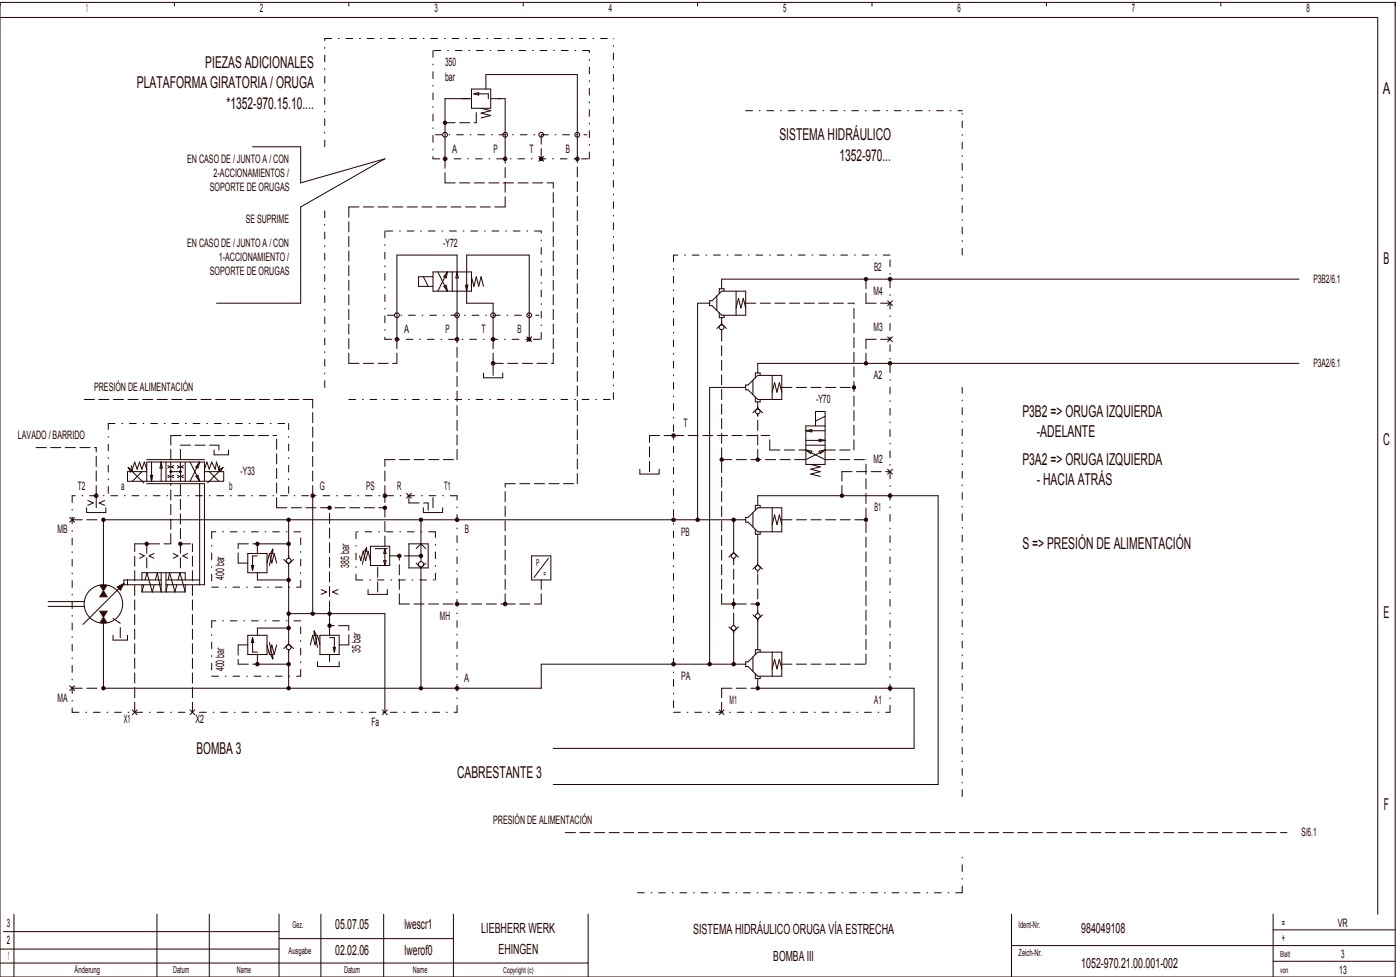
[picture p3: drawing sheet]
<svg xmlns="http://www.w3.org/2000/svg" width="582mm" height="406mm" viewBox="0 0 582 406" stroke-linecap="round" stroke-linejoin="round" font-family="sans-serif">
<g fill="none" stroke="#240000" stroke-width=".42">
<path d="M0 1h580v405h-580zM0 7.2h572.8v372.7M72.5 1v1.5M145 1v1.5M217.5 1v1.5M290 1v1.5M362.5 1v1.5M435 1v1.5M507.5 1v1.5M196 37h8v8h-8zM197 39h6v2M197 39l2-.5v1z"/>
<path d="M202 37v-6h38v35M196 41h-11v25M200 45l4 1-4 1 4 1-4 1M204 41h6v25M105 61h20v15l35-10-35 20v40h-35M224 65l2 2M226 65l-2 2M176 115l2 4M180 113h16v8h-16zM180 115h-6v4h6M182 113l4 8M184.5 119l1-.5 .5 2.5z"/>
<path d="M186 113l-4 8M186 113l-.5 2.5-1-.5zM188 113v8M190 113l.5 2.5h-1zM193.5 118.5h1l-.5 2.5zM196 115l1 4 1-4 1 4 1-4 1 4M540 116h-240v4M295 125h1l4-4h10v10h-10l-4-4h-1zM295 126h-5v90M298 136.5l2-1.9 2 1.9M298 123v6M299 130v2h2v-1"/>
<path d="M300 132v3M300 137v1M301 121v-1h-2v2M306 121v10M306 128l1-4 1 4 1-4 1 4M369 125l2 2M371 125l-2 2M165 141v-35h25v35M201 155v2h8v-2M205 141v-15h-11v-20h26v35M219 140l2 2M221 140l-2 2"/>
<path d="M310 160h1l4-4h10v10h-10l-4-4h-1zM313 158v6M316 156v-1h-2v2M321 156v10M369 140l2 2M371 140l-2 2M540 151h-225v4M310 161h-15v115M313 171.5l2-1.9 2 1.9M314 165v2h2v-1M315 167v3M315 172v1"/>
<path d="M321 163l1-4 1 4 1-4 1 4M335 179h8M335 179l2.5-.5v1zM339 177v-6h4v22h-8v-16h8M343 173l-4 2M53.3 194.3l6.5 6.4M53.3 194.3l1.8 1.1-.8 .7zM54.5 193.5l.5 1.5 1-3 1 3 1-3 1 3 1-3 1 3M59 196l-4 4M61 196h-8v4h40v-4h-8M61 200v-8h24v8M61 191h24"/>
<path d="M62.5 197.5h1l-.5 2.5zM63 192v8M67 192v8M67 192l.5 2.5h-1zM69 192v8M69.7 197.5l1 .5-1 .5M69.7 193.5l1 .5-1 .5M71 196h4M71 192v8M72.2 197.5l-.9 .5 .9 .5M72.2 193.5l-.9 .5 .9 .5M73.7 197.5l1 .5-1 .5"/>
<path d="M73.7 193.5l1 .5-1 .5M75 192v8M76.2 197.5l-.9 .5 .9 .5M76.2 193.5l-.9 .5 .9 .5M77 192v8M79 192l4 8M81.4 197.9l.9-.4 .7 2.5zM83 192l-4 8M83 192l-.7 2.5-.9-.4zM87 196l4 4M89 187v2h6v-2M90.9 195.3l1.8-1-1.1 1.7z"/>
<path d="M91.4 193.5l-.4 1.5-1-3-.5 3-1.5-3-1 3-1-3-1 3M92.7 194.3l-6.4 6.4M266 195v2h8v-2M335 185h8M335 183h8M335 187l8 4M335 187l2.5 .5-.5 1zM337 193l4 1-4 1 4 1-4 1 4 1M340.5 182.5l2.5 .5-2.5 .5zM340.5 187.5l2.5-.5-2 1.5zM343 187l-8 4M369 195l2 2"/>
<path d="M371 195l-2 2M29 215l2 2M31 215l-2 2M36 211v2h8v-2M36.5 208l2.3 1-2.3 1M43.5 208l-2.3 1 2.3 1M61 201h24v42h-16M83 201v42M120 216v16M130 206v48M169 205l2 2M171 205l-2 2"/>
<path d="M175 217v16.4M176 211v2h8v-2M305 216v13.6M310 216h-267v29.5M310 215h1l4-4h10v10h-10l-4-4h-1zM313 213v6M314 220v2h2v-1M315 210v-4h75v120h-160M316 211v-1h-2v2M321 211v10M321 218l1-4 1 4 1-4 1 4M58 230l2 1-2 1"/>
<path d="M64 230l-2 1 2 1M67 238v8l-1.6-8-.8 3M69 238v8l.6-3M72 230l2 1-2 1M78 230l-2 1 2 1M103 230h8v8h-8zM104.5 235h1l-.5 2zM107 231h-2v6M107 238v3h13M111 234l1-4 1 4 1-4 1 4M113.4 228.2v1.9l-.9-.1zM113.4 228.2l-1.4 6.8"/>
<path d="M118 232.5l2 1.9M120 234.4v33.2M120 226h-13v4M122 232.5l-2 1.9M149.5 231l.5 2 1-4 1 4 1-4 1 4M152.4 227.6l-.8 1.3 .8 .2v-1.6l-1.8 7M154 227h8v8h-8zM156 228h5M159.5 233h1l-.5 2zM160 228v7M160 228l.5 2h-1zM170 226h8v10h-8z"/>
<path d="M170 231h5M173 228l2-2 2 2M173 234l2 2M175 236v49M177 234l-2 2M221 231h8v10h-8zM228 232l-6 8M305 229.6l2 1.9M305 229.6l-2 1.9M305 232v1M315 234.6l2 1.9M315 234.6l-2 1.9"/>
<path d="M315 222v12.6M315 237v1M20 252h15M20 250h15M41.5 254h3l-1.5 2.5zM41.5 243.2l1.5 2.3M41.9 243.3h2.2l-1.1 1.7zM42 254.3h2l-1 1.6zM42.4 243.6h1.2l-.6 .8zM42.5 254.6h1l-.5 .7zM42.8 254.8h.4h-.3M42.9 243.9h.1"/>
<path d="M43 259v27h182v-10h85M43 257.1l1 1.6h-2zM43 257.6l.5 .8h-1zM43 257.9l.2 .3h-.4zM43 245.5l1.5 2.5h-3zM43 246.1l1 1.6h-2zM43 246.7l.5 .7h-1zM43 247l.2 .2h-.4zM43 256.5l1.5 2.3M43 256.5l-1.5 2.3M44.5 243.2l-1.5 2.3M48.7 243.9l2.8-1.4-1.4 2.8z"/>
<path d="M49.2 244l1.6-.8-.8 1.6zM49.7 244.1l.4-.2-.2 .5zM51.5 242.5l-17 17M53 241v2M59 241v-3h18v3M59 243v3M59 246h18M59.8 243l-.8 3M60.3 241l.8-3 2.2 8 .8-3M67 241h-15.5v2h15.5M69 241h14M69.9 241l.6-3 2.2 8 .8-3"/>
<path d="M74 241l.8-3 2.2 8M77 243v3M120 255h40v41M133.5 245l2.3 1-2.3 1M137 255v9M140.5 245l-2.3 1 2.3 1M153 245v2h8v-2M305 259v1M313 255.5l2 1.9 2-1.9M315 254v1M315 257v13M47 264v2h6v-2"/>
<path d="M103 264h8v8h-8zM105 265v6h2M105 265l.5 2h-1zM107 272v4h13M111 268l1 4 1-4 1 4 1-4M112 267l1.4 6.8M112.5 272l.9-.1v1.9zM120 267.6l-2 1.9M120 267.6l2 1.9M120 270v16M120 261h-13v3M129 268l1-4 1 4 1-4 1 4"/>
<path d="M130.6 262.2l.9 1.8-.9 .1zM130.6 262.2l1.4 6.8M132 275v2h9v-2M133 264h8v8h-8zM137 265h2v6M137 272v3M138.5 269h1l-.5 2zM303 260.5l2 1.9 2-1.9M305 262v14M310 275h1l4-4h10v10h-10l-4-4h-1zM313 273v6M314 280v2h2v-1"/>
<path d="M316 271v-1h-2v2M321 271v10M321 278l1-4 1 4 1-4 1 4M29 285l2 2M31 285l-2 2M55 295l2 2M57 295l-2 2M79 295l2 2M81 295l-2 2M159 295l2 2M161 295l-2 2M299 295l2 2"/>
<path d="M301 295l-2 2M315 282v4h65v25h-150M5.8 379.9v26.1M65.2 379.9v26.1M87 379.9v26.1M116 379.9v26.1M133.4 379.9v26.1M159.5 379.9v26.1M188.5 379.9v26.1M244.5 379.9v26.1M420.5 379.9v26.1M529.2 379.9v26.1"/>
<path d="M0 394.4h116M1.4 387.1h114.6M116 390h72.5M420.5 392.9h159.5M529.2 399.5h50.8M529.2 386.4h50.8M0 400.2h244.5"/>
<circle cx="185" cy="56" r="1"/>
<circle cx="185" cy="51" r=".7"/>
<circle cx="185" cy="51" r=".5"/>
<circle cx="185" cy="51" r=".2"/>
<circle cx="210" cy="56" r="1"/>
<circle cx="225" cy="56" r="1"/>
<circle cx="240" cy="56" r="1"/>
<circle cx="185" cy="66" r=".75"/>
<circle cx="185" cy="66" r=".38"/>
<circle cx="210" cy="66" r=".75"/>
<circle cx="210" cy="66" r=".38"/>
<circle cx="225" cy="66" r=".7"/>
<circle cx="225" cy="66" r=".5"/>
<circle cx="225" cy="66" r=".2"/>
<circle cx="240" cy="66" r=".75"/>
<circle cx="240" cy="66" r=".38"/>
<circle cx="360" cy="116" r=".5"/>
<circle cx="360" cy="116" r=".7"/>
<circle cx="360" cy="116" r=".2"/>
<circle cx="370" cy="116" r=".75"/>
<circle cx="370" cy="116" r=".38"/>
<circle cx="165" cy="131" r="1"/>
<circle cx="190" cy="131" r="1"/>
<circle cx="205" cy="131" r="1"/>
<circle cx="220" cy="131" r="1"/>
<circle cx="300" cy="136" r="1"/>
<circle cx="165" cy="141" r=".75"/>
<circle cx="165" cy="141" r=".38"/>
<circle cx="190" cy="141" r=".75"/>
<circle cx="190" cy="141" r=".38"/>
<circle cx="205" cy="141" r=".75"/>
<circle cx="205" cy="151" r=".75"/>
<circle cx="205" cy="141" r=".38"/>
<circle cx="205" cy="151" r=".38"/>
<circle cx="220" cy="141" r=".7"/>
<circle cx="220" cy="141" r=".5"/>
<circle cx="220" cy="141" r=".2"/>
<circle cx="360" cy="151" r=".5"/>
<circle cx="360" cy="151" r=".7"/>
<circle cx="360" cy="151" r=".2"/>
<circle cx="370" cy="151" r=".75"/>
<circle cx="370" cy="151" r=".38"/>
<circle cx="315" cy="171" r="1"/>
<circle cx="355" cy="161" r=".5"/>
<circle cx="355" cy="161" r=".7"/>
<circle cx="355" cy="161" r=".2"/>
<circle cx="71" cy="196" r=".35"/>
<circle cx="71" cy="196" r=".25"/>
<circle cx="71" cy="196" r=".1"/>
<circle cx="75" cy="196" r=".35"/>
<circle cx="75" cy="196" r=".25"/>
<circle cx="75" cy="196" r=".1"/>
<circle cx="280" cy="181" r=".75"/>
<circle cx="280" cy="181" r=".38"/>
<circle cx="300" cy="191" r=".5"/>
<circle cx="300" cy="191" r=".7"/>
<circle cx="300" cy="191" r=".2"/>
<circle cx="315" cy="191" r=".7"/>
<circle cx="315" cy="191" r=".5"/>
<circle cx="315" cy="191" r=".2"/>
<circle cx="40" cy="206" r=".75"/>
<circle cx="40" cy="206" r=".38"/>
<circle cx="43" cy="216" r=".7"/>
<circle cx="43" cy="216" r=".5"/>
<circle cx="43" cy="216" r=".2"/>
<circle cx="120" cy="216" r=".7"/>
<circle cx="120" cy="216" r=".5"/>
<circle cx="120" cy="216" r=".2"/>
<circle cx="130" cy="206" r=".75"/>
<circle cx="130" cy="206" r=".38"/>
<circle cx="137" cy="211" r=".7"/>
<circle cx="137" cy="211" r=".5"/>
<circle cx="137" cy="211" r=".2"/>
<circle cx="160" cy="211" r=".5"/>
<circle cx="160" cy="206" r=".75"/>
<circle cx="160" cy="206" r=".38"/>
<circle cx="160" cy="211" r=".7"/>
<circle cx="160" cy="211" r=".2"/>
<circle cx="175" cy="216" r=".7"/>
<circle cx="175" cy="216" r=".5"/>
<circle cx="175" cy="216" r=".2"/>
<circle cx="190" cy="216" r=".75"/>
<circle cx="190" cy="216" r=".38"/>
<circle cx="280" cy="216" r=".75"/>
<circle cx="280" cy="216" r=".38"/>
<circle cx="290" cy="216" r=".7"/>
<circle cx="290" cy="216" r=".5"/>
<circle cx="290" cy="216" r=".2"/>
<circle cx="305" cy="216" r=".7"/>
<circle cx="305" cy="216" r=".5"/>
<circle cx="305" cy="216" r=".2"/>
<circle cx="350" cy="206" r=".5"/>
<circle cx="350" cy="206" r=".7"/>
<circle cx="350" cy="206" r=".2"/>
<circle cx="360" cy="216" r=".5"/>
<circle cx="360" cy="216" r=".7"/>
<circle cx="360" cy="216" r=".2"/>
<circle cx="370" cy="206" r=".75"/>
<circle cx="370" cy="206" r=".38"/>
<circle cx="61" cy="226" r=".7"/>
<circle cx="61" cy="226" r=".5"/>
<circle cx="61" cy="226" r=".2"/>
<circle cx="75" cy="226" r=".5"/>
<circle cx="75" cy="226" r=".7"/>
<circle cx="75" cy="226" r=".2"/>
<circle cx="107" cy="226" r=".7"/>
<circle cx="107" cy="226" r=".5"/>
<circle cx="107" cy="226" r=".2"/>
<circle cx="120" cy="233" r="1"/>
<circle cx="120" cy="226" r=".7"/>
<circle cx="120" cy="226" r=".5"/>
<circle cx="120" cy="226" r=".2"/>
<circle cx="166" cy="231" r=".7"/>
<circle cx="166" cy="231" r=".5"/>
<circle cx="166" cy="231" r=".2"/>
<circle cx="175" cy="234.5" r="1.1"/>
<circle cx="175" cy="231" r=".7"/>
<circle cx="175" cy="231" r=".5"/>
<circle cx="175" cy="231" r=".3"/>
<circle cx="305" cy="231" r="1"/>
<circle cx="315" cy="236" r="1"/>
<circle cx="43" cy="251" r="8"/>
<circle cx="120" cy="241" r=".7"/>
<circle cx="120" cy="241" r=".5"/>
<circle cx="120" cy="255" r=".7"/>
<circle cx="120" cy="255" r=".5"/>
<circle cx="120" cy="241" r=".2"/>
<circle cx="120" cy="255" r=".2"/>
<circle cx="130" cy="255" r=".7"/>
<circle cx="130" cy="255" r=".5"/>
<circle cx="130" cy="255" r=".2"/>
<circle cx="137" cy="260" r=".5"/>
<circle cx="137" cy="260" r=".7"/>
<circle cx="137" cy="255" r=".7"/>
<circle cx="137" cy="255" r=".5"/>
<circle cx="137" cy="260" r=".2"/>
<circle cx="137" cy="255" r=".2"/>
<circle cx="190" cy="251" r=".75"/>
<circle cx="190" cy="251" r=".38"/>
<circle cx="210" cy="251" r=".75"/>
<circle cx="210" cy="251" r=".38"/>
<circle cx="305" cy="251" r=".7"/>
<circle cx="305" cy="251" r=".5"/>
<circle cx="305" cy="251" r=".2"/>
<circle cx="315" cy="256" r="1"/>
<circle cx="315" cy="251" r=".7"/>
<circle cx="315" cy="251" r=".5"/>
<circle cx="315" cy="251" r=".2"/>
<circle cx="107" cy="276" r=".5"/>
<circle cx="107" cy="276" r=".7"/>
<circle cx="107" cy="276" r=".2"/>
<circle cx="120" cy="269" r="1"/>
<circle cx="120" cy="261" r=".7"/>
<circle cx="120" cy="276" r=".7"/>
<circle cx="120" cy="276" r=".5"/>
<circle cx="120" cy="261" r=".5"/>
<circle cx="120" cy="261" r=".2"/>
<circle cx="120" cy="276" r=".2"/>
<circle cx="280" cy="276" r=".75"/>
<circle cx="280" cy="276" r=".38"/>
<circle cx="295" cy="276" r=".5"/>
<circle cx="295" cy="276" r=".7"/>
<circle cx="295" cy="276" r=".2"/>
<circle cx="305" cy="261" r="1"/>
<circle cx="305" cy="276" r=".5"/>
<circle cx="305" cy="276" r=".7"/>
<circle cx="305" cy="276" r=".2"/>
<circle cx="43" cy="286" r=".7"/>
<circle cx="43" cy="286" r=".5"/>
<circle cx="43" cy="286" r=".2"/>
<circle cx="120" cy="286" r=".7"/>
<circle cx="120" cy="286" r=".5"/>
<circle cx="120" cy="286" r=".2"/>
<circle cx="175" cy="286" r=".7"/>
<circle cx="175" cy="286" r=".5"/>
<circle cx="175" cy="286" r=".2"/>
<circle cx="190" cy="286" r=".75"/>
<circle cx="190" cy="286" r=".38"/>
<circle cx="315" cy="286" r=".7"/>
<circle cx="315" cy="286" r=".5"/>
<circle cx="315" cy="286" r=".2"/>
<circle cx="370" cy="286" r=".75"/>
<circle cx="370" cy="286" r=".38"/>
</g>
<g fill="none" stroke="#240000" stroke-width=".42" stroke-dasharray="4.2 1.8">
<path d="M185 51h13M198 51v-6M185 76v-10M185 76h45M225 66v-10M145 86h65M210 86v-20M310 126h45M360 126v-10M360 126h10M145 151v-65M145 151h20"/>
<path d="M165 151v-10M205 156v-5M205 151v-10M205 151h25M230 151v-75M360 151v-10M360 141h10M35 166h95M325 161h30M15 186h25M71 191v-10M71 181h44"/>
<path d="M75 191v-6M75 185h16M91 187v-2M160 191h30M190 191v-50M270 196v-15M270 181h10M280 181h40M300 191h35M315 191v-19M320 187v-6M320 187h15"/>
<path d="M343 191h17M343 187h12M350 196h20M355 187v-61M30 216h12M40 211v-5M40 206v-20M115 211v-30M115 211h45M130 206v-40M160 206v-15M170 209v-3"/>
<path d="M170 209h8M178 212v-3M180 211v-5M210 201h30M240 201v-135M325 216h35M350 206v-10M56 226h15M61 236v-10M71 226v-25M75 236v-35M75 226h5"/>
<path d="M99 234h4M99 226h8M99 234v-8M160 227v-21M162 231h8M47 257l3 2M137 254v-43M145 260h-8M157 246v-11M166 251v-20M166 251h24M190 251h20"/>
<path d="M210 251v-50M210 251h15M225 251v-10M300 251v-113M300 251h15M305 259v-27M315 255v-17M50 265v-6M99 268h4M99 276h8M99 268v8M145 268h-4"/>
<path d="M145 268v-8M325 276h35M360 276v-85M30 286h12M56 296v-70M80 296v-70M300 296v-10M300 286h14M235 346h300"/>
</g>
<g fill="none" stroke="#240000" stroke-width=".42" stroke-dasharray="2.8 2.8 .4 2.8">
<path d="M135 16h120M180 21v45M245 21h-65M181 56h63M310 46h90M135 61v-45M180 66h65M245 66v-45M160 96v45M225 96h-65M280 106v190M370 106h-90"/>
<path d="M400 106v-60M161 131h63M160 141h65M225 141v-45M45 176h75M135 161v-75M145 166h110M255 166v-150M30 206v90M45 205v-29M120 205v-29M190 206h-160"/>
<path d="M88 221v23M125 221h-37M148 221v20M181 221h-33M88 258v23M88 244h37M125 258h-37M125 244v-23M148 241h33M181 241v-20M30 296h160M88 281h37"/>
<path d="M125 281v-23M190 296v-90M280 296h90M370 296v-190M400 331v-170M265 371h135M400 371v-15"/>
</g>
<g font-size="6.8" fill="#240000">
<text x="85.3" y="28.2">PIEZAS ADICIONALES</text>
<text x="56.9" y="36.7">PLATAFORMA GIRATORIA / ORUGA</text>
<text x="574.9" y="39.2">A</text>
<text x="94.1" y="45.2">*1352­970.15.10....</text>
<text x="324" y="58.2">SISTEMA HIDRÁULICO</text>
<text x="349" y="66.7">1352­970...</text>
<text x="575.2" y="109.5">B</text>
<text x="425" y="173.2">P3B2 =&gt; ORUGA IZQUIERDA</text>
<text x="431" y="181.7">­ADELANTE</text>
<text x="575" y="184.9">C</text>
<text x="425" y="193.2">P3A2 =&gt; ORUGA IZQUIERDA</text>
<text x="431" y="201.7">­ HACIA ATRÁS</text>
<text x="425" y="228.2">S =&gt; PRESIÓN DE ALIMENTACIÓN</text>
<text x="575.2" y="256.7">E</text>
<text x="81.7" y="313.2">BOMBA 3</text>
<text x="190" y="323.2">CABRESTANTE 3</text>
<text x="575.3" y="336.5">F</text>
</g>
<g font-size="5.8" fill="#240000">
<text x="139.4" y="386.2">05.07.05</text>
<text x="168.1" y="386.2">lwescr1</text>
<text x="200.1" y="387.6">LIEBHERR WERK</text>
<text x="288.1" y="387.9">SISTEMA HIDRÁULICO ORUGA VÍA ESTRECHA</text>
<text x="449.5" y="387.6">984049108</text>
<text x="139.4" y="397">02.02.06</text>
<text x="168.2" y="397">lwerof0</text>
<text x="207.3" y="396.3">EHINGEN</text>
<text x="321.5" y="399.5">BOMBA III</text>
<text x="449.5" y="402.1">1052­970.21.00.001­002</text>
</g>
<g font-size="4.8" fill="#240000">
<text x="35.9" y="5.1">1</text>
<text x="108" y="5.1">2</text>
<text x="180.6" y="5.1">3</text>
<text x="253" y="5.1">4</text>
<text x="325.6" y="5.1">5</text>
<text x="398" y="5.1">6</text>
<text x="470.6" y="5.1">7</text>
<text x="543.1" y="5.1">8</text>
<text x="185" y="27.6">350</text>
<text x="185" y="33.5">bar</text>
<text x="188" y="63.6">A</text>
<text x="205.2" y="63.6">P</text>
<text x="220.1" y="63.6">T</text>
<text x="235.2" y="63.6">B</text>
<text x="77.8" y="67.6">EN CASO DE / JUNTO A / CON</text>
<text x="88.8" y="73.5">2­ACCIONAMIENTOS /</text>
<text x="87.2" y="79.5">SOPORTE DE ORUGAS</text>
<text x="102.2" y="92.6">SE SUPRIME</text>
<text x="77.8" y="102.6">EN CASO DE / JUNTO A / CON</text>
<text x="184.3" y="102.6">­Y72</text>
<text x="91" y="108.5">1­ACCIONAMIENTO /</text>
<text x="363.4" y="112.6">B2</text>
<text x="87.2" y="114.5">SOPORTE DE ORUGAS</text>
<text x="546" y="117.6">P3B2/6.1</text>
<text x="363.1" y="122.6">M4</text>
<text x="363.1" y="137.6">M3</text>
<text x="168" y="138.6">A</text>
<text x="185.2" y="138.6">P</text>
<text x="200.1" y="138.6">T</text>
<text x="215.2" y="138.6">B</text>
<text x="546" y="152.6">P3A2/6.1</text>
<text x="363.2" y="157.6">A2</text>
<text x="39.1" y="162.6">PRESIÓN DE ALIMENTACIÓN</text>
<text x="339.3" y="167.6">­Y70</text>
<text x="284.1" y="177.6">T</text>
<text x="7.5" y="182.6">LAVADO / BARRIDO</text>
<text x="100" y="197.6">­Y33</text>
<text x="363.1" y="192.6">M2</text>
<text x="32.4" y="203.6">T2</text>
<text x="50.3" y="203.6">a</text>
<text x="95.3" y="203.6">b</text>
<text x="133" y="203.6">G</text>
<text x="152.2" y="203.6">PS</text>
<text x="165.1" y="203.6">R</text>
<text x="184.6" y="203.6">T1</text>
<text x="363.6" y="212.6">B1</text>
<text x="23.9" y="221.6">MB</text>
<text x="193.2" y="221.6">B</text>
<text x="283.2" y="222.6">PB</text>
<text x="145.2" y="236" transform="rotate(-90 145.2 236)">385 bar</text>
<text x="93.2" y="241" transform="rotate(-90 93.2 241)">400 bar</text>
<text x="182.9" y="257.6">MH</text>
<text x="149.9" y="271.2" transform="rotate(-90 149.9 271.2)">35 bar</text>
<text x="93.2" y="279" transform="rotate(-90 93.2 279)">400 bar</text>
<text x="193" y="283.6">A</text>
<text x="283.1" y="282.6">PA</text>
<text x="23.9" y="291.6">MA</text>
<text x="303.3" y="292.6">M1</text>
<text x="363.4" y="292.6">A1</text>
<text x="51.5" y="300.6">X1</text>
<text x="81.3" y="300.6">X2</text>
<text x="154.4" y="301.6">Fa</text>
<text x="205" y="342.6">PRESIÓN DE ALIMENTACIÓN</text>
<text x="541" y="347.6">S/6.1</text>
<text x="2.9" y="385.1">3</text>
<text x="532.9" y="385.1">=</text>
<text x="556.1" y="385.1">VR</text>
<text x="2.9" y="392.4">2</text>
<text x="532.8" y="391.7">+</text>
<text x="3.2" y="398.9">1</text>
<text x="557.5" y="398.2">3</text>
<text x="556.7" y="404.7">13</text>
</g>
<g font-size="3.9" fill="#240000">
<text x="222.8" y="235.3">P</text>
<text x="225.9" y="239.8">=</text>
<text x="121.6" y="385.5">Gez.</text>
<text x="423.4" y="385.5">Ident­Nr.</text>
<text x="119.9" y="396.4">Ausgabe</text>
<text x="423.4" y="397.1">Zeich­Nr.</text>
<text x="31" y="404.4">Änderung</text>
<text x="72" y="404.4">Datum</text>
<text x="98.4" y="404.4">Name</text>
<text x="143" y="404.4">Datum</text>
<text x="171.7" y="404.4">Name</text>
</g>
<g font-size="3.4" fill="#240000">
<text x="532.1" y="397.7">Blatt</text>
<text x="209.2" y="404.3">Copyright (c)</text>
<text x="532.1" y="404.3">von</text>
</g>
</svg>
